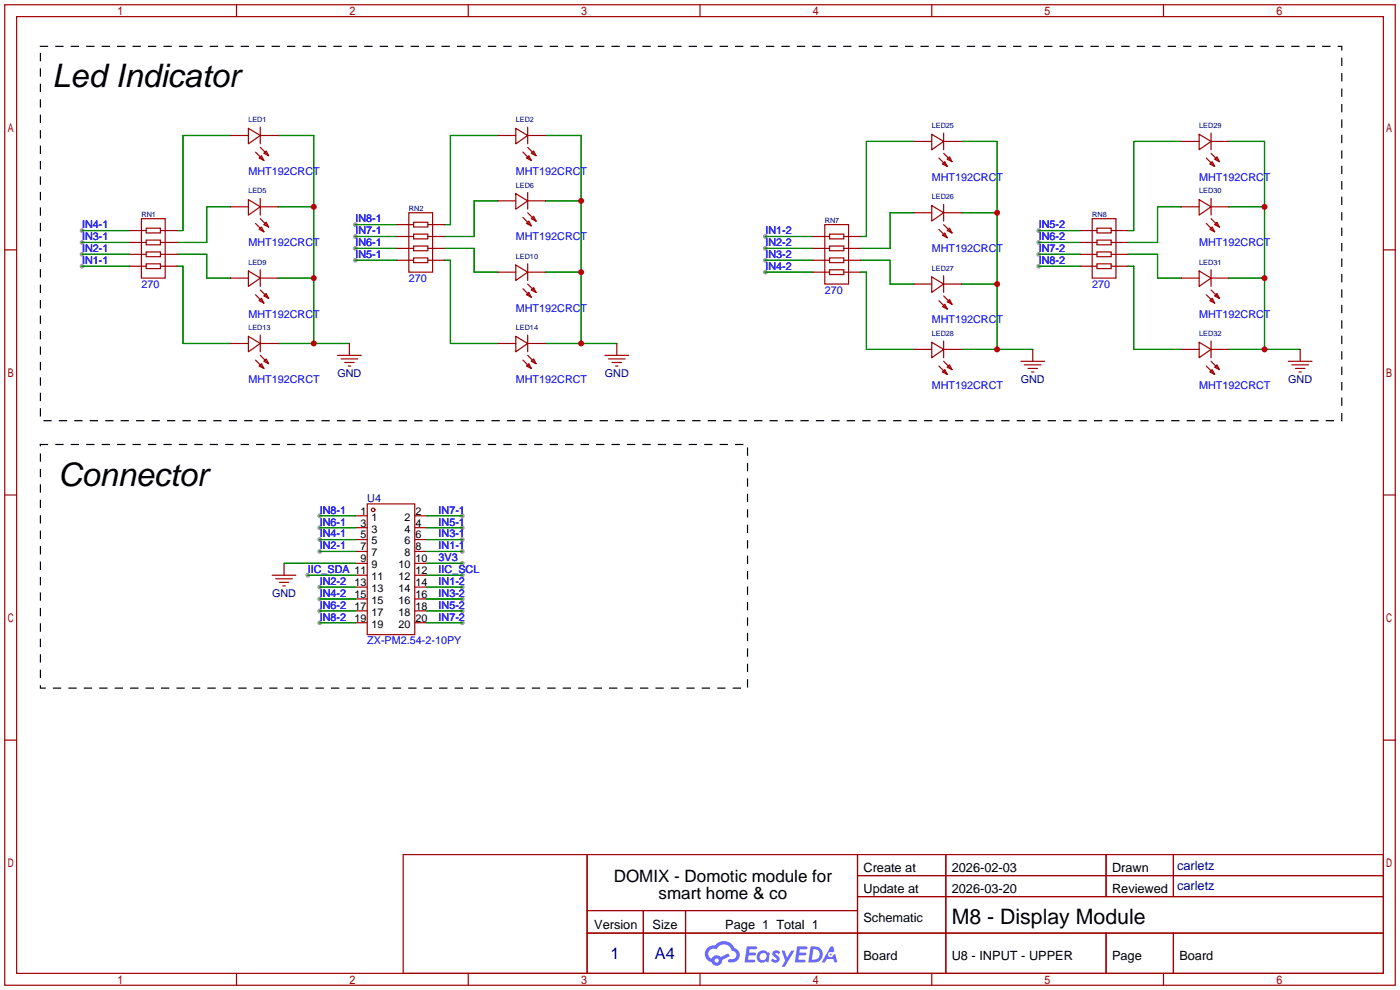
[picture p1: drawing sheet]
<svg xmlns="http://www.w3.org/2000/svg" width="299mm" height="212mm" viewBox="0 0 299 212" stroke-linecap="round" stroke-linejoin="round" font-family="sans-serif">
<g fill="#999">
<circle cx="68.3" cy="110.2" r=".51"/>
<circle cx="98.8" cy="110.2" r=".51"/>
<circle cx="68.3" cy="112.8" r=".51"/>
<circle cx="98.8" cy="112.8" r=".51"/>
<circle cx="68.3" cy="115.3" r=".51"/>
<circle cx="98.8" cy="115.3" r=".51"/>
<circle cx="68.3" cy="117.9" r=".51"/>
<circle cx="98.8" cy="117.9" r=".51"/>
<circle cx="65.8" cy="122.9" r=".51"/>
<circle cx="98.8" cy="122.9" r=".51"/>
<circle cx="98.8" cy="120.4" r=".51"/>
<circle cx="17.5" cy="49.3" r=".51"/>
<circle cx="17.5" cy="51.8" r=".51"/>
<circle cx="17.5" cy="56.9" r=".51"/>
<circle cx="17.5" cy="54.4" r=".51"/>
<circle cx="75.9" cy="48" r=".51"/>
<circle cx="75.9" cy="50.5" r=".51"/>
<circle cx="75.9" cy="53.1" r=".51"/>
<circle cx="75.9" cy="55.6" r=".51"/>
<circle cx="163.6" cy="50.5" r=".51"/>
<circle cx="163.6" cy="53.1" r=".51"/>
<circle cx="163.6" cy="58.2" r=".51"/>
<circle cx="163.6" cy="55.6" r=".51"/>
<circle cx="222" cy="49.3" r=".51"/>
<circle cx="222" cy="51.8" r=".51"/>
<circle cx="222" cy="54.4" r=".51"/>
<circle cx="222" cy="56.9" r=".51"/>
<circle cx="98.8" cy="133.1" r=".51"/>
<circle cx="98.8" cy="130.6" r=".51"/>
<circle cx="98.8" cy="128" r=".51"/>
<circle cx="98.8" cy="125.5" r=".51"/>
<circle cx="68.3" cy="133.1" r=".51"/>
<circle cx="68.3" cy="130.6" r=".51"/>
<circle cx="68.3" cy="128" r=".51"/>
<circle cx="68.3" cy="125.5" r=".51"/>
</g>
<g fill="none" stroke="#a10000" stroke-width=".25">
<path d="M1 1h297.2v209.6h-297.2zM3.6 3.6h292.1v204.4h-292.1zM50.5 1v2.6M100.1 1v2.6M149.6 1v2.6M199.1 1v2.6M248.7 1v2.6M1 53.4h2.6M295.7 53.4h2.5M1 105.8h2.6M295.7 105.8h2.5M1 158.2h2.6"/>
<path d="M295.7 158.2h2.5M50.5 208v2.6M100.1 208v2.6M149.6 208v2.6M199.1 208v2.6M248.7 208v2.6"/>
</g>
<g fill="#5487ff">
<path d="M165.3 203.3a.99 .99 0 0 1 1.4 .2l-.3 .5a.39 .39 0 0 0-.3-.3 .39 .39 0 0 0-.4 .1l.1 .1a1.02 1.02 0 0 1 .6 1.6 1.17 1.17 0 0 1-1.7-.2l.4-.5 .6 .4 .3-.1v-.3a1.01 1.01 0 0 1-.7-1.5z"/>
<path d="M167.1 203.2h.6l.5 1.5 .9-1.5h.7l-2.1 3.4h-.7l.8-1.3z"/>
<path d="M159.6 202.3h1.9l.3 .1-.1 .4-1.5 .1-.1 .7h1.2l.3 .3-.3 .3h-1.3l-.1 .9h1.4l.1 .3-.1 .2-2.2 .1z"/>
<path d="M170.4 202.3h1.9l.2 .1-.1 .4-1.5 .1-.1 .7h1.3l.3 .3-.4 .3h-1.2l-.2 .9h1.4l.2 .3-.2 .2-2.1 .1z"/>
<path d="M177.5 202.3h.6l.2 1-.5 .3a.57 .57 0 0 0-.8 .2 .57 .57 0 0 0 .4 .8 .57 .57 0 0 0 .7-.5l.4-.2 .5 1.8h-.7l-.2-.7h-1.4l-.4 .7h-.7z"/>
<path d="M173.2 202.3l-.4 3.4h1.1a1.73 1.73 0 0 0 1.9-1.7 1.73 1.73 0 0 0-2-1.7zM173.8 202.9a1.14 1.14 0 0 1 1.4 1.1 1.14 1.14 0 0 1-1.5 1.1h-.2z"/>
<path d="M162 203.6a1.26 1.26 0 0 0 0 1.8 1.26 1.26 0 0 0 1.7 .1l.5 .2 .3-1.9-.1-.2h-.4a1.21 1.21 0 0 0-2 0zM162.6 203.9a.76 .76 0 0 1 1 0 .76 .76 0 0 1 .1 1.1 .76 .76 0 0 1-1 .1l-.4-.6z"/>
<path d="M151.2 202.6a1.81 1.81 0 0 0 .9 3 1.18 1.18 0 0 0 1.3 .8 1.18 1.18 0 0 0 .9-1.2l1.7-.9-.4-.6-1.5 .8a1.2 1.2 0 0 0-2 .4 1.14 1.14 0 0 1-.6-1.6 1.14 1.14 0 0 1 1.7-.4 1.73 1.73 0 0 1 1.7-1.1 1.73 1.73 0 0 1 1.6 1.4 .94 .94 0 0 1 .8 1.2 .94 .94 0 0 1-1.3 .6 .36 .36 0 0 0-.4 .3 .36 .36 0 0 0 .3 .4 1.63 1.63 0 0 0 2.1-1 1.63 1.63 0 0 0-1-2.1 2.43 2.43 0 0 0-4.2-.5l-1 .1zM152.7 205.3a.45 .45 0 0 1 .9 0 .45 .45 0 0 1-.9 0z"/>
<circle cx="177.5" cy="204" r=".22"/>
</g>
<g fill="none" stroke="#a10000" stroke-width=".25">
<path d="M49.3 29h3.8M53.1 27.4l2.5 1.6-2.5 1.7zM54.6 32.5l1.8 1.8M55.6 31.5l1.8 1.8M55.6 29h3.8M55.6 27.2v3.5M55.9 33.3l.5 1-1-.5zM56.4 32.8l.5-.5 .5 1zM106.4 29h3.8M110.2 27.4l2.6 1.6-2.6 1.7zM111.8 32.5l1.7 1.8M112.5 33.8l.5-.5 .5 1z"/>
<path d="M112.8 29h3.8M112.8 31.5l1.8 1.8M112.8 27.2v3.5M113.5 32.8l.5-.5 .6 1zM195.3 30.2h3.8M199.1 28.7l2.6 1.5-2.6 1.8zM200.7 33.8l1.7 1.8M201.7 32.8l1.8 1.7M201.7 30.2h3.8M201.7 28.4v3.6M201.9 34.5l.5 1.1-1-.5zM202.4 34l.5-.5 .6 1z"/>
<path d="M252.5 30.2h3.8M256.3 28.7l2.5 1.5-2.5 1.8zM257.8 33.8l1.8 1.8M258.6 35.1l.5-.6 .5 1.1zM258.8 30.2h3.8M258.8 32.8l1.8 1.7M258.8 28.4v3.6M259.6 34l.5-.5 .5 1zM27.7 49.3h3.5M27.7 51.8h3.5M27.7 54.4h3.5M27.7 56.9h3.5"/>
<path d="M30.2 46.7h5.1v12.7h-5.1zM31.2 48.8h3.1v1h-3.1zM31.2 51.3h3.1v1h-3.1zM31.2 53.8h3.1v1.1h-3.1zM31.2 56.4h3.1v1h-3.1zM34.3 49.3h3.5M34.3 51.8h3.5M34.3 54.4h3.5M34.3 56.9h3.5M49.3 44.2h3.8M49.3 59.4h3.8M53.1 42.7l2.5 1.5-2.5 1.8z"/>
<path d="M53.1 57.9l2.5 1.5-2.5 1.8zM54.6 47.8l1.8 1.7M55.6 42.4v3.6M55.6 57.7v3.5M55.6 46.7l1.8 1.8M55.6 44.2h3.8M55.6 59.4h3.8M55.9 48.5l.5 1-1-.5zM56.4 48l.5-.5 .5 1zM84.8 48h3.6M84.8 50.5h3.6M84.8 53.1h3.6"/>
<path d="M84.8 55.6h3.6M87.4 45.5h5.1v12.7h-5.1zM88.4 47.5h3v1h-3zM88.4 50h3v1.1h-3zM88.4 52.6h3v1h-3zM88.4 55.1h3v1h-3zM91.4 48h3.6M91.4 50.5h3.6M91.4 53.1h3.6M91.4 55.6h3.6M106.4 42.9h3.8M106.4 58.2h3.8"/>
<path d="M110.2 41.4l2.6 1.5-2.6 1.8zM110.2 56.6l2.6 1.6-2.6 1.7zM111.8 46.5l1.7 1.8M112.5 47.8l.5-.6 .5 1.1zM112.8 41.1v3.6M112.8 56.4v3.5M112.8 45.5l1.8 1.7M112.8 42.9h3.8M112.8 58.2h3.8M113.5 46.7l.5-.5 .6 1zM173.7 50.5h3.6M173.7 53.1h3.6"/>
<path d="M173.7 55.6h3.6M173.7 58.2h3.6M176.3 48h5.1v12.7h-5.1zM177.3 50h3v1.1h-3zM177.3 52.6h3v1h-3zM177.3 55.1h3v1h-3zM177.3 57.7h3v1h-3zM180.3 50.5h3.6M180.3 53.1h3.6M180.3 55.6h3.6M180.3 58.2h3.6M195.3 45.5h3.8"/>
<path d="M199.1 43.9l2.6 1.6-2.6 1.7zM199.1 59.2l2.6 1.5-2.6 1.8zM200.7 49l1.7 1.8M201.4 50.3l.5-.5 .5 1zM201.7 43.7v3.5M201.7 58.9v3.6M201.7 48l1.8 1.8M201.7 45.5h3.8M202.4 49.3l.5-.5 .6 1zM230.9 49.3h3.5M230.9 51.8h3.5M230.9 54.4h3.5"/>
<path d="M230.9 56.9h3.5M233.4 46.7h5.1v12.7h-5.1zM234.4 48.8h3.1v1h-3.1zM234.4 51.3h3.1v1h-3.1zM234.4 53.8h3.1v1.1h-3.1zM234.4 56.4h3.1v1h-3.1zM237.5 49.3h3.5M237.5 51.8h3.5M237.5 54.4h3.5M237.5 56.9h3.5M252.5 44.2h3.8M252.5 59.4h3.8"/>
<path d="M256.3 42.7l2.5 1.5-2.5 1.8zM256.3 57.9l2.5 1.5-2.5 1.8zM257.8 47.8l1.8 1.7M258.6 49l.5-.5 .5 1zM258.8 44.2h3.8M258.8 59.4h3.8M258.8 42.4v3.6M258.8 57.7v3.5M258.8 46.7l1.8 1.8M259.6 48l.5-.5 .5 1zM49.3 73.4h3.8M53.1 71.9l2.5 1.5-2.5 1.8z"/>
<path d="M54.6 63l1.8 1.8M54.6 77l1.8 1.7M55.6 71.6v3.6M55.6 62l1.8 1.8M55.6 75.9l1.8 1.8M55.6 73.4h3.8M55.9 63.8l.5 1-1-.5zM55.9 77.7l.5 1-1-.5zM56.4 63.2l.5-.5 .5 1.1zM56.4 77.2l.5-.5 .5 1zM72.1 75.9h5.1M72.9 76.7h3.6"/>
<path d="M73.7 77.5h2M74.4 78.2h.5M74.7 73.4v2.5M106.4 73.4h3.8M110.2 71.9l2.6 1.5-2.6 1.8zM111.8 61.7l1.7 1.8M111.8 77l1.7 1.7M112.5 63l.5-.5 .5 1zM112.5 78.2l.5-.5 .5 1zM112.8 73.4h3.8M112.8 71.6v3.6M112.8 60.7l1.8 1.8"/>
<path d="M112.8 75.9l1.8 1.8M113.5 62l.5-.5 .6 1zM113.5 77.2l.5-.5 .6 1zM129.3 75.9h5.1M130 76.7h3.6M130.8 77.5h2M131.6 78.2h.5M131.8 73.4v2.5M195.3 60.7h3.8M195.3 74.7h3.8M199.1 73.2l2.6 1.5-2.6 1.8zM200.7 64.3l1.7 1.7"/>
<path d="M200.7 78.2l1.7 1.8M201.4 65.5l.5-.5 .5 1zM201.4 79.5l.5-.5 .5 1zM201.7 72.9v3.6M201.7 63.2l1.8 1.8M201.7 60.7h3.8M201.7 77.2l1.8 1.8M201.7 74.7h3.8M202.4 64.5l.5-.5 .6 1zM202.4 78.5l.5-.5 .6 1zM218.2 77.2h5.1M218.9 78h3.6"/>
<path d="M219.7 78.7h2M220.5 79.5h.5M220.7 74.7v2.5M252.5 74.7h3.8M256.3 73.2l2.5 1.5-2.5 1.8zM257.8 63l1.8 1.8M257.8 78.2l1.8 1.8M258.6 64.3l.5-.5 .5 1zM258.6 79.5l.5-.5 .5 1zM258.8 74.7h3.8M258.8 72.9v3.6M258.8 62l1.8 1.8"/>
<path d="M258.8 77.2l1.8 1.8M259.6 63.2l.5-.5 .5 1.1zM259.6 78.5l.5-.5 .5 1zM275.3 77.2h5.1M276.1 78h3.6M276.9 78.7h2M277.6 79.5h.5M277.9 74.7v2.5M75.9 110.2h2.6M75.9 112.8h2.6M75.9 115.3h2.6M75.9 117.9h2.6"/>
<path d="M78.5 107.7h10.1v27.9h-10.1zM88.6 110.2h2.6M88.6 112.8h2.6M88.6 115.3h2.6M88.6 117.9h2.6M58.2 122.9h5M58.9 123.7h3.6M59.7 124.5h2M60.5 125.2h.5M60.7 120.4v2.5M75.9 133.1h2.6M75.9 130.6h2.6"/>
<path d="M75.9 128h2.6M75.9 125.5h2.6M75.9 120.4h2.6M75.9 122.9h2.6M88.6 133.1h2.6M88.6 130.6h2.6M88.6 128h2.6M88.6 125.5h2.6M88.6 120.4h2.6M88.6 122.9h2.6M86.2 182.6h209.5v25.4h-209.5zM125.5 182.6v25.4"/>
<path d="M125.5 194.6h57.8M125.5 199.4h170.2M137.5 194.6v13.4M146.5 194.6v13.4M183.3 182.6v25.4M183.3 187.1h112.4M183.3 191.6h112.4M202.1 182.6v25.4M236.4 182.6v9M236.4 199.4v8.6M250.8 182.6v9M250.8 199.4v8.6"/>
<circle cx="79.8" cy="109" r=".38"/>
</g>
<g fill="none" stroke="#008700" stroke-width=".25">
<path d="M49.3 29h-10.2v20.3h-1.3M59.4 29h7.7v44.4M106.4 29h-10.1v19h-1.3M116.6 29h7.6v44.4M195.3 30.2h-10.1v20.3h-1.3M205.5 30.2h7.6v44.5M252.5 30.2h-10.2v19.1h-1.3M262.6 30.2h7.7v44.5M17.5 51.8h10.2M17.5 54.4h10.2M17.5 56.9h10.2M17.5 49.3h10.2"/>
<path d="M37.8 54.4h6.4v5h5.1M37.8 56.9h1.3v16.5h10.2M49.3 44.2h-5.1v7.6h-6.4M59.4 59.4h7.7M59.4 44.2h7.7M75.9 48h8.9M75.9 50.5h8.9M75.9 53.1h8.9M75.9 55.6h8.9M95 55.6h1.3v17.8h10.1M95 53.1h6.3v5.1h5.1M106.4 42.9h-5.1v7.6h-6.3"/>
<path d="M116.6 58.2h7.6M116.6 42.9h7.6M163.6 58.2h10.1M163.6 50.5h10.1M163.6 53.1h10.1M163.6 55.6h10.1M183.9 58.2h1.3v16.5h10.1M183.9 55.6h6.3v5.1h5.1M195.3 45.5h-5.1v7.6h-6.3M205.5 45.5h7.6M222 51.8h8.9M222 54.4h8.9"/>
<path d="M222 56.9h8.9M222 49.3h8.9M241 54.4h6.4v5h5.1M241 56.9h1.3v17.8h10.2M252.5 44.2h-5.1v7.6h-6.4M262.6 59.4h7.7M262.6 44.2h7.7M59.4 73.4h15.3M116.6 73.4h15.2M205.5 60.7h7.6M205.5 74.7h15.2M262.6 74.7h15.3"/>
<path d="M68.3 110.2h7.6M68.3 112.8h7.6M68.3 115.3h7.6M68.3 117.9h7.6M91.2 110.2h7.6M91.2 112.8h7.6M91.2 115.3h7.6M91.2 117.9h7.6M60.7 120.4h15.2M65.8 122.9h10.1M68.3 133.1h7.6M68.3 130.6h7.6"/>
<path d="M68.3 128h7.6M68.3 125.5h7.6M91.2 122.9h7.6M91.2 120.4h7.6M91.2 133.1h7.6M91.2 130.6h7.6M91.2 128h7.6M91.2 125.5h7.6"/>
</g>
<path d="M8.6 9.9h278.2v80h-278.2zM8.6 95h151.2v52.1h-151.2z" fill="none" stroke="#000" stroke-width=".25" stroke-dasharray="1.5 1.8"/>
<g fill="#c00">
<circle cx="67.1" cy="73.4" r=".63"/>
<circle cx="67.1" cy="59.4" r=".63"/>
<circle cx="67.1" cy="44.2" r=".63"/>
<circle cx="124.2" cy="58.2" r=".63"/>
<circle cx="124.2" cy="73.4" r=".63"/>
<circle cx="124.2" cy="42.9" r=".63"/>
<circle cx="213.1" cy="74.7" r=".63"/>
<circle cx="213.1" cy="60.7" r=".63"/>
<circle cx="213.1" cy="45.5" r=".63"/>
<circle cx="270.3" cy="59.4" r=".63"/>
<circle cx="270.3" cy="74.7" r=".63"/>
<circle cx="270.3" cy="44.2" r=".63"/>
</g>
<g font-size="6.9">
<text x="11.2" y="18.7">Led Indicator</text>
<text x="12.4" y="103.8">Connector</text>
</g>
<text font-size="4.5" x="203.4" y="197.5">M8 - Display Module</text>
<g font-size="3.6">
<text x="131.2" y="188.5">DOMIX - Domotic module for</text>
<text x="140.8" y="192.2">smart home &amp; co</text>
</g>
<g font-size="3.5" fill="#000080">
<text x="130.5" y="204.9">1</text>
<text x="140" y="204.9">A4</text>
</g>
<g font-size="2.7" fill="#000080">
<text x="251.6" y="185.9">carletz</text>
<text x="251.6" y="190.2">carletz</text>
</g>
<g font-size="2.7">
<text x="184.5" y="186.3">Create at</text>
<text x="184.5" y="190.8">Update at</text>
<text x="203.4" y="186.3">2026-02-03</text>
<text x="203.4" y="190.8">2026-03-20</text>
<text x="237.7" y="186.3">Drawn</text>
<text x="237.7" y="190.8">Reviewed</text>
<text x="184.5" y="197">Schematic</text>
<text x="127" y="198.5">Version</text>
<text x="139.5" y="198.5">Size</text>
<text x="155" y="198.5">Page 1 Total 1</text>
<text x="184.5" y="205.2">Board</text>
<text x="203.4" y="205.2">U8 - INPUT - UPPER</text>
<text x="237.7" y="205.2">Page</text>
<text x="252.1" y="205.2">Board</text>
</g>
<g font-size="2.3" fill="#00f">
<text x="53.1" y="37.4">MHT192CRCT</text>
<text x="110.2" y="37.4">MHT192CRCT</text>
<text x="199.1" y="38.7">MHT192CRCT</text>
<text x="256.3" y="38.7">MHT192CRCT</text>
<text x="75.9" y="47.5">IN8-1</text>
<text x="17.5" y="48.8">IN4-1</text>
<text x="17.5" y="51.4">IN3-1</text>
<text x="17.5" y="53.9">IN2-1</text>
<text x="53.1" y="52.6">MHT192CRCT</text>
<text x="75.9" y="50.1">IN7-1</text>
<text x="75.9" y="52.6">IN6-1</text>
<text x="110.2" y="51.4">MHT192CRCT</text>
<text x="163.6" y="50.1">IN1-2</text>
<text x="163.6" y="52.6">IN2-2</text>
<text x="199.1" y="53.9">MHT192CRCT</text>
<text x="222" y="48.8">IN5-2</text>
<text x="222" y="51.4">IN6-2</text>
<text x="222" y="53.9">IN7-2</text>
<text x="256.3" y="52.6">MHT192CRCT</text>
<text x="17.5" y="56.4">IN1-1</text>
<text x="75.9" y="55.2">IN5-1</text>
<text x="163.6" y="57.7">IN4-2</text>
<text x="163.6" y="55.2">IN3-2</text>
<text x="222" y="56.4">IN8-2</text>
<text x="30.2" y="61.5">270</text>
<text x="87.4" y="60.2">270</text>
<text x="176.3" y="62.8">270</text>
<text x="233.4" y="61.5">270</text>
<text x="53.1" y="67.9">MHT192CRCT</text>
<text x="110.2" y="66.6">MHT192CRCT</text>
<text x="199.1" y="69.1">MHT192CRCT</text>
<text x="256.3" y="67.9">MHT192CRCT</text>
<text x="53.1" y="81.8">MHT192CRCT</text>
<text x="110.2" y="81.8">MHT192CRCT</text>
<text x="199.1" y="83.1">MHT192CRCT</text>
<text x="256.3" y="83.1">MHT192CRCT</text>
<text x="68.3" y="109.8">IN8-1</text>
<text x="68.3" y="112.3">IN6-1</text>
<text x="93.7" y="109.8">IN7-1</text>
<text x="93.7" y="112.3">IN5-1</text>
<text x="68.3" y="114.9">IN4-1</text>
<text x="68.3" y="117.4">IN2-1</text>
<text x="93.7" y="114.9">IN3-1</text>
<text x="93.7" y="117.4">IN1-1</text>
<text x="93.7" y="119.9">3V3</text>
<text x="65.8" y="122.5">IIC_SDA 11</text>
<text x="68.3" y="125">IN2-2</text>
<text x="93.7" y="122.5">IIC_SCL</text>
<text x="93.7" y="125">IN1-2</text>
<text x="68.3" y="130.1">IN6-2</text>
<text x="68.3" y="127.6">IN4-2</text>
<text x="93.7" y="130.1">IN5-2</text>
<text x="93.7" y="127.6">IN3-2</text>
<text x="68.3" y="132.6">IN8-2</text>
<text x="78.5" y="137.7">ZX-PM2.54-2-10PY</text>
<text x="93.7" y="132.6">IN7-2</text>
</g>
<g font-size="2.3" fill="#000080">
<text x="72.1" y="80.6">GND</text>
<text x="129.3" y="80.6">GND</text>
<text x="218.2" y="81.8">GND</text>
<text x="275.3" y="81.8">GND</text>
<text x="78.5" y="107.2">U4</text>
<text x="58.1" y="127.6">GND</text>
</g>
<g font-size="2.3">
<text x="77.1" y="110">1</text>
<text x="77.1" y="112.5">3</text>
<text x="79.4" y="111.3">1</text>
<text x="79.4" y="113.8">3</text>
<text x="86.4" y="113.8">4</text>
<text x="86.4" y="111.3">2</text>
<text x="88.8" y="112.5">4</text>
<text x="88.8" y="110">2</text>
<text x="77.1" y="115.1">5</text>
<text x="77.1" y="117.6">7</text>
<text x="79.4" y="116.4">5</text>
<text x="79.4" y="118.9">7</text>
<text x="86.4" y="118.9">8</text>
<text x="86.4" y="116.4">6</text>
<text x="88.8" y="117.6">8</text>
<text x="88.8" y="115.1">6</text>
<text x="75.8" y="125.2">13</text>
<text x="77.1" y="120.2">9</text>
<text x="79.4" y="121.4">9</text>
<text x="79.4" y="124">11</text>
<text x="85.1" y="124">12</text>
<text x="85.1" y="121.4">10</text>
<text x="88.8" y="125.2">14</text>
<text x="88.8" y="122.7">12</text>
<text x="88.8" y="120.2">10</text>
<text x="75.8" y="127.8">15</text>
<text x="75.8" y="130.3">17</text>
<text x="79.4" y="126.5">13</text>
<text x="79.4" y="129.1">15</text>
<text x="79.4" y="131.6">17</text>
<text x="85.1" y="131.6">18</text>
<text x="85.1" y="129.1">16</text>
<text x="85.1" y="126.5">14</text>
<text x="88.8" y="130.3">18</text>
<text x="88.8" y="127.8">16</text>
<text x="75.8" y="132.9">19</text>
<text x="79.4" y="134.1">19</text>
<text x="85.1" y="134.1">20</text>
<text x="88.8" y="132.9">20</text>
</g>
<g font-size="1.6" fill="#000080">
<text x="53.1" y="26.1">LED1</text>
<text x="110.2" y="26.1">LED2</text>
<text x="199.1" y="27.4">LED25</text>
<text x="256.3" y="27.4">LED29</text>
<text x="53.1" y="41.3">LED5</text>
<text x="110.2" y="40.1">LED6</text>
<text x="256.3" y="41.3">LED30</text>
<text x="30.2" y="46.4">RN1</text>
<text x="87.4" y="45.2">RN2</text>
<text x="176.3" y="47.7">RN7</text>
<text x="199.1" y="42.6">LED26</text>
<text x="233.4" y="46.4">RN8</text>
<text x="53.1" y="56.6">LED9</text>
<text x="110.2" y="55.3">LED10</text>
<text x="199.1" y="57.9">LED27</text>
<text x="256.3" y="56.6">LED31</text>
<text x="53.1" y="70.6">LED13</text>
<text x="110.2" y="70.6">LED14</text>
<text x="199.1" y="71.8">LED28</text>
<text x="256.3" y="71.8">LED32</text>
</g>
</svg>
